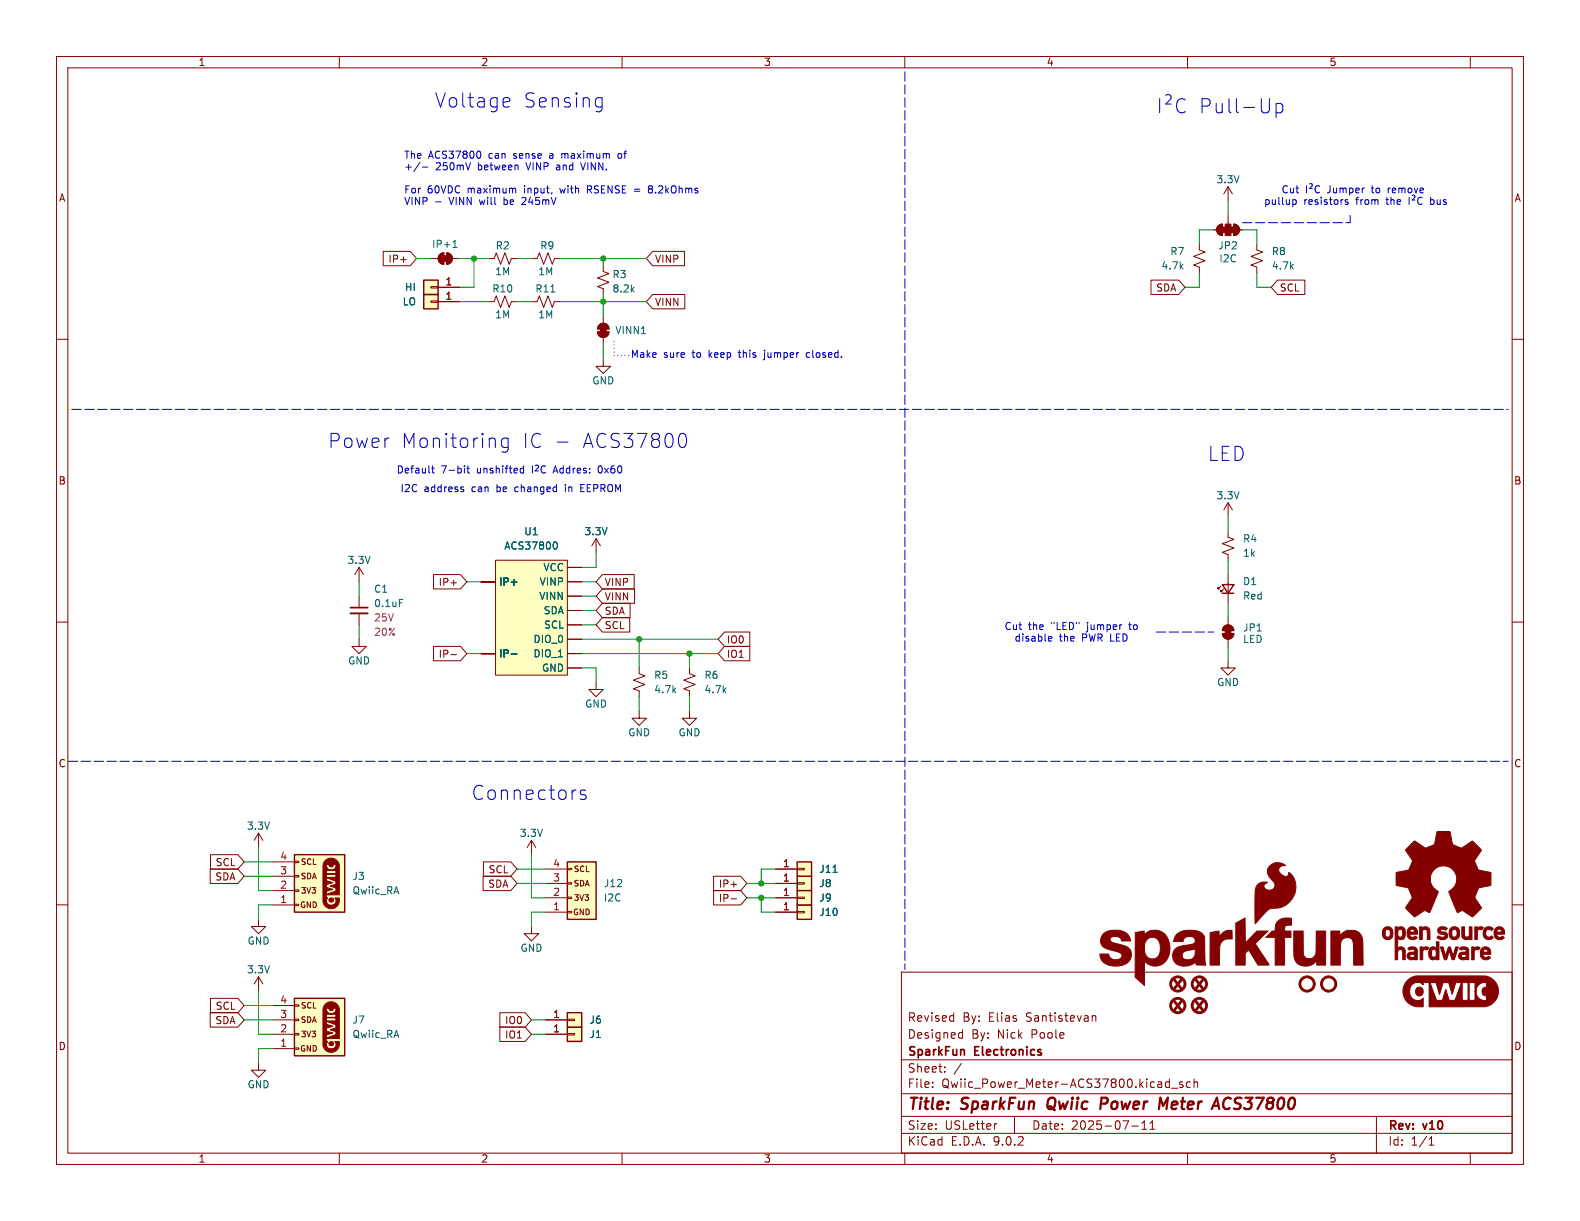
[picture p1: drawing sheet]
<svg xmlns="http://www.w3.org/2000/svg" width="279mm" height="216mm" viewBox="0 0 279 216" stroke-linecap="round" stroke-linejoin="round" font-family="sans-serif">
<g fill="none" stroke="#840000" stroke-width=".18">
<path d="M10 10h259.4v195.9h-259.4zM12 12h255.4v191.9h-255.4zM60 10v2M110 10v2M160 10v2M210 10v2M260 10v2M76.2 45.7h1.3M77.8 45l.7-.3v2a1.02 1.02 0 0 1-.9-.6 1.02 1.02 0 0 1 .2-1.1zM79 44.7a1.02 1.02 0 0 1 1 1 1.02 1.02 0 0 1-1 1zM80 45.7h1.3M10 60h2"/>
<path d="M267.4 60h2M217.2 94v1l1 .4-2 .7 2 .8-2 .8 1 .3v1.1M217.2 88.9v2.5M217.2 88.9l-.8 1.3M217.2 88.9l.7 1.3M10 110h2M215.9 103.6l-.5 .5v-.2v.2h.2M216.4 104.1l-.5 .5v-.2v.2h.3M217.2 101.6v5.1M267.4 110h2M105.4 120.7v1.2h1.3l-1.3 1.3-1.3-1.3h1.3M10 160h2"/>
<path d="M94 163.8v1.3h1.2l-1.2 1.3-1.3-1.3h1.3M159.4 171.9h108v32h-108zM168.5 179.6l.1 .1M168.6 179.1v1.5M193.1 179.6v1M193.1 179.7l.3-.1 .3 .1 .1 .9M267.4 160h2M45.7 188v1.2h1.3l-1.3 1.3-1.3-1.3h1.3M159.4 197.4h108M159.4 193.4h108M159.4 187.4h108M164.9 192.1v.2"/>
<path d="M164.9 191.4v.1M167.1 189.4v.2M167.1 188.7v.1M168.6 180.5l-.1 .1M169.8 182.6l.4 .1M170 188l-1.3 1.9M170.2 182.1v1.5M170.2 183.5l-.4 .1M176.3 198.7l-.3 .1M179.4 197.4v3M200.1 199.1h1.2M201.9 199.7h.9"/>
<path d="M201.9 198.6l.5-.4v1.5M203.4 199.7h.8M203.4 198.6l.4-.4v1.5M206.4 191.3l.4 .1M206.8 190.8v1.5M206.8 192.2l-.4 .1M207.1 192.4h1.2M209.1 191.4l-.3-.1-.2 .2v.2l.5 .2v.3h-.5M210.5 191.4l-.4-.1-.3 .3v.4l.1 .2h.6M211.1 191.4l.3-.1 .3 .1 .1 .9M211.1 190.8v1.5M243.4 197.4v6.5"/>
<path d="M60 203.9v2M110 203.9v2M159.4 200.4h108M160 203.9v2M210 203.9v2M252.7 202.5h.9M252.7 201.4l.4-.4v1.5M260 203.9v2"/>
</g>
<path d="M185.4 194.4a1.5 1.5 0 0 0 0 1.6M195.6 194.1h-.8l-.2 2M195.6 195.1l-.9 .1M205.7 195.5l.8-1.4-.2 2M217.1 194.1a1.2 1.2 0 0 0-.5 1.9l.4 .1" fill="none" stroke="#840000" stroke-width=".4"/>
<path d="M216.2 103.4h2l-1 1.5zM216.2 104.9h2" fill="none" stroke="#840000" stroke-width=".25"/>
<g fill="#840000" stroke="#840000" stroke-width=".18">
<path d="M78.2 45.2h1v1h-1z"/>
<path d="M79 44.7a1.02 1.02 0 0 1 1 1 1.02 1.02 0 0 1-1 1z"/>
<path d="M77.8 45l.7-.3v2a1.02 1.02 0 0 1-.9-.6 1.02 1.02 0 0 1 .2-1.1z"/>
<path d="M195 165.3a3.7 3.7 0 0 1 4.4-.2l.4 .7 .1 .6h-1.6a1.16 1.16 0 0 0-1.7-.7 .55 .55 0 0 0-.3 .6 .55 .55 0 0 0 .6 .4l1 .3a2.36 2.36 0 0 1 2.1 1.4 2.05 2.05 0 0 1-2.1 2.4 3.3 3.3 0 0 1-3.1-1.1l-.3-1h1.6a1.25 1.25 0 0 0 1 1 1.25 1.25 0 0 0 1.3-.7 .74 .74 0 0 0-.8-.7l-.4-.1a3.1 3.1 0 0 1-2.5-1.2l-.1-.9z"/>
<path d="M200.8 164.9l1.5-.3v.8a2.5 2.5 0 0 1 2.6-.8 2.5 2.5 0 0 1 1.8 2 3.1 3.1 0 0 1-2.2 4.2 2.38 2.38 0 0 1-2.1-.9v4.4l-1.7-1.5v-5.1h1.7a1.53 1.53 0 0 0 1.8 1.8 2.11 2.11 0 0 0 .9-2.7 1.39 1.39 0 0 0-1.7-1 1.39 1.39 0 0 0-1 1.6v.3h-1.7z"/>
<path d="M208.2 165.1a4.1 4.1 0 0 1 4.3-.1l.5 .7 .1 4.1 .1 .9-1.7-.1-.1-.5a2.79 2.79 0 0 1-3.8-.1l-.2-.5v-.6h1.6a.98 .98 0 0 0 1.5 .8 1.57 1.57 0 0 0 .8-1.9l-.6 .2a1.89 1.89 0 0 0-1.6 .6l-.1 .3h-1.6a1.78 1.78 0 0 1 1.9-1.7l.6-.1a1.43 1.43 0 0 0 1.5-.6 .79 .79 0 0 0-1-.9 .96 .96 0 0 0-1.2 .9h-1.7l.3-.8z"/>
<path d="M214 164.9l1.5-.3 .1 1.1a2.13 2.13 0 0 1 2.3-1.2v1.5h-.5a1.6 1.6 0 0 0-1.7 2l-.1 2.7h-1.6z"/>
<path d="M218.5 163.2l1.7-.9v4.4l2.1-2.1h1.9l-2.2 2.3 2.4 3.7-1.9 .1-1.7-2.7-.6 .6v2.1h-1.7z"/>
<path d="M224.6 153.1a2.13 2.13 0 0 1 2.8-.1 .91 .91 0 0 0-1.3 1 1.28 1.28 0 0 0 1.7 .8l.1-.4a.78 .78 0 0 1 .7 .5 3.9 3.9 0 0 1-.1 4.1 3.9 3.9 0 0 1-3.7 1.6 8.1 8.1 0 0 0-2.5 2.4l-.3 .3-.1-4.2a4.1 4.1 0 0 1 .5-2.7 1.84 1.84 0 0 1 1.7-.4 .68 .68 0 0 0-.6 .8 .68 .68 0 0 0 .8 .6 .93 .93 0 0 0 1.1-.5 .93 .93 0 0 0-.4-1.2 1.79 1.79 0 0 1-.4-2.6z"/>
<path d="M225.9 163a2.63 2.63 0 0 1 2.5-.6v1.2h-.4a.61 .61 0 0 0-.7 .1 .61 .61 0 0 0-.1 .6v.3h1.1v1.2h-1.1v4.9h-1.7v-4.9h-1.6l1.1-1.2h.5l.1-1.1z"/>
<path d="M228.8 164.6h1.6l.1 4.1a1.18 1.18 0 0 0 1.4 .8 1.18 1.18 0 0 0 .8-1.5l.1-3.4h1.6v6.1h-1.6v-.9a2.34 2.34 0 0 1-3.7 .2l-.3-1z"/>
<path d="M235.4 164.6h1.5v.9a2.42 2.42 0 0 1 2.7-1 2.32 2.32 0 0 1 1.4 2.7v3.5h-1.6v-3.2a1.42 1.42 0 0 0-.8-1.7 1.22 1.22 0 0 0-1.6 1.4v3.5h-1.6z"/>
</g>
<path d="M80.1 43.8h.7M80.2 42.8l.3-.3v1.3" fill="none" stroke="#006464" stroke-width=".18"/>
<path d="M100.3 152.4h5.1v10.2h-5.1z" fill="#ffffc2"/>
<path d="M100.3 152.4h5.1v10.2h-5.1z" fill="none" stroke="#840000" stroke-width=".25"/>
<path d="M96.5 153.7h3.8M96.5 156.2h3.8M96.5 158.8h3.8M100.3 153.5h.8v.3h-.8zM100.3 156.1h.8v.2h-.8zM100.3 158.6h.8v.3h-.8zM96.5 161.3h3.8M100.3 161.2h.8v.2h-.8z" fill="none" stroke="#840000" stroke-width=".18"/>
<path d="M141 160h2.5v2.6h-2.5z" fill="#ffffc2"/>
<path d="M141 160h2.5v2.6h-2.5z" fill="none" stroke="#840000" stroke-width=".25"/>
<path d="M137.2 161.3h3.8M141 161.2h1.2v.2h-1.2z" fill="none" stroke="#840000" stroke-width=".18"/>
<path d="M141 154.9h2.5v2.6h-2.5z" fill="#ffffc2"/>
<path d="M141 154.9h2.5v2.6h-2.5z" fill="none" stroke="#840000" stroke-width=".25"/>
<path d="M137.2 156.2h3.8M141 156.1h1.2v.2h-1.2z" fill="none" stroke="#840000" stroke-width=".18"/>
<path d="M141 152.4h2.5v2.5h-2.5z" fill="#ffffc2"/>
<path d="M141 152.4h2.5v2.5h-2.5z" fill="none" stroke="#840000" stroke-width=".25"/>
<path d="M137.2 153.7h3.8M141 153.5h1.2v.3h-1.2z" fill="none" stroke="#840000" stroke-width=".18"/>
<path d="M147.3 154.2h.7" fill="none" stroke="#006464" stroke-width=".18"/>
<path d="M141 157.5h2.5v2.5h-2.5z" fill="#ffffc2"/>
<path d="M141 157.5h2.5v2.5h-2.5z" fill="none" stroke="#840000" stroke-width=".25"/>
<path d="M222.2 43.2v1l1.1 .4-2.1 .7 2.1 .8-2.1 .8 1 .3v1.1M137.2 158.8h3.8M141 158.6h1.2v.3h-1.2z" fill="none" stroke="#840000" stroke-width=".18"/>
<path d="M100.3 181.6h2.6v2.6h-2.6z" fill="#ffffc2"/>
<path d="M100.3 181.6h2.6v2.6h-2.6z" fill="none" stroke="#840000" stroke-width=".25"/>
<path d="M105.7 58.7h2a1.02 1.02 0 0 1-1 1 1.02 1.02 0 0 1-1-1zM106 57.5a1.02 1.02 0 0 1 1.1-.3 1.02 1.02 0 0 1 .6 1h-2zM106.7 47v1l1 .4-2 .7 2 .8-2 .8 1 .4v1M106.7 55.9v1.3M106.7 59.7v1.3M96.5 182.9h3.8M100.3 182.8h1.3v.2h-1.3z" fill="none" stroke="#840000" stroke-width=".18"/>
<g fill="#840000" stroke="#840000" stroke-width=".18">
<path d="M106.2 57.9h1v1h-1z"/>
<path d="M106 57.5a1.02 1.02 0 0 1 1.1-.3 1.02 1.02 0 0 1 .6 1h-2z"/>
<path d="M105.7 58.7h2a1.02 1.02 0 0 1-1 1 1.02 1.02 0 0 1-1-1z"/>
</g>
<path d="M100.3 179.1h2.6v2.5h-2.6z" fill="#ffffc2"/>
<path d="M100.3 179.1h2.6v2.5h-2.6z" fill="none" stroke="#840000" stroke-width=".25"/>
<g fill="none" stroke="#840000" stroke-width=".18">
<path d="M215.4 39.9l.8-.3v2.1a1.02 1.02 0 0 1-1-.7 1.02 1.02 0 0 1 .2-1.1zM217.2 33v2.6M217.2 38.1v1.5M217.2 33l-.8 1.3M217.2 33l.7 1.3M218.2 39.6a1.02 1.02 0 0 1 1 1 1.02 1.02 0 0 1-1 1.1zM86.4 45.7h1l.4-1 .7 2 .8-2 .7 2 .4-1h1M86.4 53.3h1l.4-1 .7 2.1 .8-2.1 .7 2.1 .4-1.1h1M94 53.3h1l.4-1 .7 2.1 .8-2.1 .8 2.1 .3-1.1h1.1M94 45.7h1l.4-1 .7 2 .8-2 .8 2 .3-1h1.1M212.1 43.2v1l1 .4-2 .7 2 .8-2 .8 1 .3v1.1M214.6 40.6h1.3"/>
<path d="M218.4 40.6h1.3M106.7 63.5v1.3h1.2l-1.2 1.2-1.3-1.2h1.3M216.2 112h2a1.02 1.02 0 0 1-1 1 1.02 1.02 0 0 1-1-1zM216.4 110.8a1.02 1.02 0 0 1 1.2-.2 1.02 1.02 0 0 1 .6 .9h-2zM217.2 116.8v1.3h1.2l-1.2 1.3-1.3-1.3h1.3M217.2 109.2v1.3M217.2 113v1.3M45.7 147.3l-.7 1.3M45.7 147.3l.8 1.3M45.7 147.3v2.6M96.5 180.3h3.8M100.3 180.2h1.3v.3h-1.3z"/>
</g>
<g fill="#840000" stroke="#840000" stroke-width=".18">
<path d="M216.7 111.3h1v1h-1z"/>
<path d="M216.2 112h2a1.02 1.02 0 0 1-1 1 1.02 1.02 0 0 1-1-1z"/>
<path d="M216.4 110.8a1.02 1.02 0 0 1 1.2-.2 1.02 1.02 0 0 1 .6 .9h-2z"/>
<path d="M217.7 40.1h.5v1h-.5z"/>
<path d="M218.2 39.6a1.02 1.02 0 0 1 1 1 1.02 1.02 0 0 1-1 1.1z"/>
<path d="M216.7 39.6h1v2.1h-1z"/>
<path d="M216.2 40.1h.5v1h-.5z"/>
<path d="M215.4 39.9l.8-.3v2.1a1.02 1.02 0 0 1-1-.7 1.02 1.02 0 0 1 .2-1.1z"/>
</g>
<path d="M97.4 51.6h.7" fill="none" stroke="#006464" stroke-width=".18"/>
<path d="M52.1 151.1h8.9v10.2h-8.9z" fill="#ffffc2"/>
<g fill="#840000" stroke="#840000" stroke-width=".18">
<path d="M57.6 152.1a1.46 1.46 0 0 1 2.4 .9v5.2h-2.3l1.7-.7v-.5l-1-.3 1-.3v-2.5h-.8v-.1a.8 .8 0 0 0 .8-.9h-.4a.4 .4 0 0 1-.4 .4 .4 .4 0 0 1-.4-.4h-.5a.82 .82 0 0 0 .9 .9v.1h-.9v.6h1.7v.1h-1.7v.5h1.7v.7l-1.7-.6v.5l1.1 .4-1.1 .3v.5l1.2 .4-1.1 .3-.1 1.2h.3a.79 .79 0 0 0 0 1.1 .79 .79 0 0 0 1.1 0 .79 .79 0 0 0 .1-1.1h.8a1.49 1.49 0 0 1-1.1 1.8 1.49 1.49 0 0 1-1.8-1.1v-6.5z"/>
<circle cx="58.6" cy="159.1" r=".4"/>
</g>
<path d="M52.1 151.1h8.9v10.2h-8.9z" fill="none" stroke="#840000" stroke-width=".25"/>
<path d="M48.3 152.4h3.8M48.3 154.9h3.8M48.3 157.5h3.8M52.1 152.3h.7v.2h-.7zM52.1 154.8h.7v.3h-.7zM52.1 157.4h.7v.2h-.7zM52.1 159.9h.7v.2h-.7zM48.3 160h3.8" fill="none" stroke="#840000" stroke-width=".18"/>
<path d="M74.9 52.1h2.6v2.5h-2.6z" fill="#ffffc2"/>
<path d="M74.9 52.1h2.6v2.5h-2.6z" fill="none" stroke="#840000" stroke-width=".25"/>
<path d="M76.2 53.2h1.3v.3h-1.3zM77.5 53.3h3.8" fill="none" stroke="#840000" stroke-width=".18"/>
<path d="M74.9 49.5h2.6v2.6h-2.6z" fill="#ffffc2"/>
<path d="M74.9 49.5h2.6v2.6h-2.6z" fill="none" stroke="#840000" stroke-width=".25"/>
<path d="M76.2 50.7h1.3v.2h-1.3zM77.5 50.8h3.8" fill="none" stroke="#840000" stroke-width=".18"/>
<path d="M87.6 99.1h12.7v20.3h-12.7z" fill="#ffffc2"/>
<g fill="none" stroke="#840000" stroke-width=".18">
<path d="M87.6 99.1h12.7v20.3h-12.7zM63.5 113v1.3h1.3l-1.3 1.3-1.3-1.3h1.3M63.5 105.4v2M63.5 108.5v2M85.1 102.9h2.5M85.1 115.6h2.5M100.3 102.9h2.6M100.3 115.6h2.6M100.3 100.3h2.6M100.3 105.4h2.6M100.3 108h2.6M100.3 110.5h2.6"/>
<path d="M100.3 113h2.6M100.3 118.1h2.6"/>
</g>
<path d="M98.1 95.8a.68 .68 0 0 1 .5 .7 .68 .68 0 0 1-.5 .6M70.6 106h.6M90.4 115.7h1" fill="none" stroke="#006464" stroke-width=".18"/>
<g fill="#840000" stroke="#840000" stroke-width=".18">
<path d="M248.9 173.3l.6-.4 .9-.3h12a2.74 2.74 0 0 1 2.6 2.6 2.74 2.74 0 0 1-2.4 2.8h-9.9v-4.2h.2l1.1 3.1h1.1l.6-1.9 .6 1.9h4.5v-1.6h.2a1.51 1.51 0 0 0 1.9 1.6v-.8a.76 .76 0 0 1-.8-.8 .76 .76 0 0 1 .8-.7v-.9a1.54 1.54 0 0 0-1.9 1.6h-.2v-1.6h-1v3.2h-.2v-3.2h-1v3.2h-1.3l1.1-3.1-1-.1-.6 2.1-.6-2-1-.1-.6 2.1-.6-1.7a.36 .36 0 0 0-.1-.4 .36 .36 0 0 0-.4 0h-1.8v.4a1.44 1.44 0 0 0-1.8-.2 1.44 1.44 0 0 0-.6 1.8 1.38 1.38 0 0 0 .9 1.1 1.38 1.38 0 0 0 1.5-.3v1.5a2.87 2.87 0 0 1-2.9-.9 2.87 2.87 0 0 1-.4-3z"/>
<path d="M244.7 164.1a.97 .97 0 0 1 1.2-.1 .97 .97 0 0 1 .4 1.2 .94 .94 0 0 1-1 1 .94 .94 0 0 1-.8-1.2h.4a.5 .5 0 0 0 .5 .7 .5 .5 0 0 0 .5-.7 .49 .49 0 0 0-.5-.7 .49 .49 0 0 0-.5 .7h-.4v-.5z"/>
<path d="M246.7 163.9h.5v.2a.81 .81 0 0 1 .9-.1 .81 .81 0 0 1 .4 .9v.2a.82 .82 0 0 1-.3 .9 .82 .82 0 0 1-1-.1v1.8a.81 .81 0 0 1 1-.2 .81 .81 0 0 1 .3 1v1.2h-.4l-.1-1.2a.47 .47 0 0 0-.4-.6 .47 .47 0 0 0-.4 .6v1.2h-.5v-4.7h.5a.47 .47 0 0 0 .3 .7 .47 .47 0 0 0 .5-.6 .49 .49 0 0 0-.1-.7 .49 .49 0 0 0-.7 .2v.4h-.5z"/>
<path d="M249 167.7a.99 .99 0 0 1 1.2-.2 .99 .99 0 0 1 .4 1.2v1h-.4v-.2l-.3 .2a.78 .78 0 0 1-1.1-.7h.5a.47 .47 0 0 0 .5 .3 .47 .47 0 0 0 .4-.6 .76 .76 0 0 0-.9 .3h-.5a.77 .77 0 0 1 1-.6l.4-.1a.48 .48 0 0 0-.3-.5 .48 .48 0 0 0-.6 .2z"/>
<path d="M249.1 164.2a.92 .92 0 0 1 1-.3 .92 .92 0 0 1 .6 1v.3h-1.4a.65 .65 0 0 0 .4 .5 .65 .65 0 0 0 .7-.1l.2 .2a1.05 1.05 0 0 1-1.3 .3 1.05 1.05 0 0 1-.5-1.3h1.4a.47 .47 0 0 0-.5-.5 .47 .47 0 0 0-.4 .5h-.5z"/>
<path d="M251 163.9h.5v.2a.84 .84 0 0 1 1-.1 .84 .84 0 0 1 .4 1v1.1h-.5v-1.1a.48 .48 0 0 0-.4-.7 .48 .48 0 0 0-.5 .7v1.1h-.5z"/>
<path d="M251.1 167.4h.5v.3a.78 .78 0 0 1 1.1-.1l-.4 .4a.53 .53 0 0 0-.6 .1 .53 .53 0 0 0-.1 .6v1h-.5z"/>
<path d="M254 166.5h.5v3.2h-.5v-.2a.84 .84 0 0 1-1 .1 .84 .84 0 0 1-.3-1h.4a.48 .48 0 0 0 .5 .7 .48 .48 0 0 0 .4-.7 .48 .48 0 0 0-.4-.7 .48 .48 0 0 0-.5 .7h-.4a.83 .83 0 0 1 .3-1 .83 .83 0 0 1 1 .1z"/>
<path d="M254.4 164.1l.3-.2h.6l.7 .3-.3 .3-.2-.1a.52 .52 0 0 0-.8 .2l.1 .1a1.01 1.01 0 0 1 1.2 .7 1.05 1.05 0 0 1-1.8 .5l-.1-.1 .3-.3a.7 .7 0 0 0 1.1-.1l-.3-.2a.73 .73 0 0 1-.8-.3 .73 .73 0 0 1 0-.8z"/>
<path d="M254.7 167.5l.5-.1 .4 1.6 .4-1.1a.37 .37 0 0 1 .1-.4 .37 .37 0 0 1 .4-.1l.5 1.5 .4-1.4h.5l-.7 2.2h-.4l-.5-1.5-.3 1a.39 .39 0 0 1-.2 .5 .39 .39 0 0 1-.4 0z"/>
<path d="M256.6 164.1a.98 .98 0 0 1 1.2 0 .98 .98 0 0 1 .3 1.1 .92 .92 0 0 1-.9 1 .92 .92 0 0 1-.9-1.1h.4a.49 .49 0 0 0 .6 .6 .49 .49 0 0 0 .4-.7 .49 .49 0 0 0-.5-.7 .49 .49 0 0 0-.5 .6v.2h-.4v-.7z"/>
<path d="M258.1 167.7a.97 .97 0 0 1 1.2-.2 .97 .97 0 0 1 .4 1.2v1h-.4v-.2a.81 .81 0 0 1-1.4-.5h.5a.48 .48 0 0 0 .5 .3 .48 .48 0 0 0 .4-.6l-.7 .1-.2 .2h-.5a.77 .77 0 0 1 1-.6l.4-.1a.48 .48 0 0 0-.3-.5 .48 .48 0 0 0-.6 .2z"/>
<path d="M258.5 163.9h.5v1a.52 .52 0 0 0 .1 .6 .52 .52 0 0 0 .7 0v-1.6h.5v2.2h-.5v-.2l-.3 .2a.79 .79 0 0 1-1-.5z"/>
<path d="M249.7 149.1l.5-.4 1.5 1a.58 .58 0 0 0 .9 .1l.7-.3a.61 .61 0 0 0 .5-.8l.3-1.6 2.2-.1 .1 .1 .4 1.7a.58 .58 0 0 0 .6 .7l.7 .3a.58 .58 0 0 0 .9-.2l1.4-.9 1.6 1.6-1.2 2 .6 1.5 2.3 .5v1.8a.36 .36 0 0 1-.1 .5 .36 .36 0 0 1-.4 .1l-1.7 .3-.5 1.3a.61 .61 0 0 0 .1 .9l.9 1.3-1.6 1.6-1.6-1a.52 .52 0 0 0-.8 .2l-.2 .1a.34 .34 0 0 1-.3-.5l-1.3-3.2a2.36 2.36 0 0 0 1.3-3.1 2.36 2.36 0 0 0-3-1.3 2.36 2.36 0 0 0-1.4 2.9l.3 .7 .6 .5a.38 .38 0 0 1 .3 .3 .38 .38 0 0 1-.1 .4l-1.4 3.3-.9-.4-1.7 1.1-1.5-1.4a.3 .3 0 0 1-.2-.3 .3 .3 0 0 1 .3-.2l.9-1.5-.5-1.2a.6 .6 0 0 0-.7-.6l-1.6-.3v-2.3l2.1-.5 .6-1.1a.48 .48 0 0 0 0-.8l-1.1-1.6z"/>
<path d="M260.2 167.4h.5v.3a.69 .69 0 0 1 1-.1v.1a.66 .66 0 0 1-.8 .2l-.2 .4v1.4h-.5z"/>
<path d="M260.8 163.9h.4v.2l.5-.2h.4l.2 .1-.1 .2a.27 .27 0 0 1-.5 .1l-.4 .3-.1 1.5h-.4z"/>
<path d="M262.1 167.6a.98 .98 0 0 1 1.2 0 .98 .98 0 0 1 .3 1.1h-1.4a.58 .58 0 0 0 .4 .6 .58 .58 0 0 0 .7-.2l.3 .3a1.05 1.05 0 0 1-1.3 .2 1.05 1.05 0 0 1-.5-1.2h1.4a.47 .47 0 0 0-.5-.5 .47 .47 0 0 0-.5 .5h-.4z"/>
<path d="M262.6 164.1a1.05 1.05 0 0 1 1.5 .2l-.3 .3a.63 .63 0 0 0-.9-.1 .63 .63 0 0 0-.1 .8 .57 .57 0 0 0 1 .2l.2 .2a1.04 1.04 0 0 1-1.3 .3 1.04 1.04 0 0 1-.4-1.4z"/>
<path d="M264.6 164.1a.99 .99 0 0 1 1.1 0 .99 .99 0 0 1 .4 1.1h-1.4a.64 .64 0 0 0 1 .4h.1a.27 .27 0 0 1 .1 .3 .27 .27 0 0 1-.3 .2 1.03 1.03 0 0 1-1.1-.2 1.03 1.03 0 0 1-.3-1.1h1.4a.47 .47 0 0 0-.5-.5 .47 .47 0 0 0-.4 .5h-.5z"/>
<circle cx="251" cy="175.4" r=".75"/>
</g>
<g fill="none" stroke="#840000" stroke-width=".51">
<circle cx="231.1" cy="174" r="1.27"/>
<circle cx="234.9" cy="174" r="1.27"/>
</g>
<path d="M62 107.4h3" fill="none" stroke="#840000" stroke-width=".3"/>
<path d="M62 108.5h3" fill="none" stroke="#840000" stroke-width=".33"/>
<path d="M52.1 176.5h8.9v10.2h-8.9z" fill="#ffffc2"/>
<g fill="#840000" stroke="#840000" stroke-width=".18">
<path d="M57.6 177.5a1.46 1.46 0 0 1 2.4 .9v5.2h-2.3l1.7-.7v-.5l-1-.3 1-.3v-2.5h-.8v-.1a.8 .8 0 0 0 .8-.9h-.4a.4 .4 0 0 1-.4 .4 .4 .4 0 0 1-.4-.4h-.5a.82 .82 0 0 0 .9 .9v.1h-.9v.6h1.7v.1h-1.7v.5h1.7v.7l-1.7-.6v.5l1.1 .4-1.1 .3v.5l1.2 .4-1.1 .3-.1 1.2h.3a.79 .79 0 0 0 0 1.1 .79 .79 0 0 0 1.1 0 .79 .79 0 0 0 .1-1.1h.8a1.49 1.49 0 0 1-1.1 1.8 1.49 1.49 0 0 1-1.8-1.1v-6.5z"/>
<circle cx="58.6" cy="184.5" r=".4"/>
</g>
<path d="M52.1 176.5h8.9v10.2h-8.9z" fill="none" stroke="#840000" stroke-width=".25"/>
<g fill="none" stroke="#840000" stroke-width=".18">
<path d="M67.8 44.4h4.7l1.2 1.3-1.2 1.3h-4.7zM77.5 53.3h3.8M77.5 50.8h3.8M115.4 44.4h5.6v2.6h-5.6l-1.1-1.3zM115.4 52.1h5.7v2.5h-5.7l-1.1-1.3zM203.5 49.5h4.9l1.1 1.3-1.1 1.3h-4.9zM225.9 49.5h4.8v2.6h-4.8l-1.1-1.3zM105.4 95.3l-.8 1.2M105.4 95.3l.8 1.2M105.4 95.3v2.5M63.5 100.3l-.8 1.3M63.5 100.3l.8 1.3"/>
<path d="M63.5 100.3v2.6M76.7 101.6h4.7l1.1 1.3-1.1 1.2h-4.7zM76.7 114.3h4.7l1.1 1.3-1.1 1.2h-4.7zM79.8 115.8h.9M85.1 102.9h2.5M85.1 115.6h2.5M100.3 102.9h2.6M100.3 115.6h2.6M100.3 100.3h2.6M100.3 105.4h2.6M100.3 108h2.6M100.3 110.5h2.6"/>
<path d="M100.3 113h2.6M100.3 118.1h2.6M106.5 101.6h5.6v2.5h-5.6l-1.1-1.2zM106.5 104.1h5.7v2.6h-5.7l-1.1-1.3zM106.5 106.7h4.9v2.5h-4.9l-1.1-1.2zM106.5 109.2h4.9v2.6h-4.9l-1.1-1.3zM113 118.1v1l1 .4-2 .8 2 .7-2 .8 1 .4v1M121.9 118.1v1l1 .4-2 .8 2 .7-2 .8 1 .4v1M128.1 114.3h4.5v2.5h-4.5l-1.1-1.2zM128.1 111.8h4.5v2.5h-4.5l-1.1-1.3zM113 125.7v1.3h1.3l-1.3 1.3-1.2-1.3h1.2M121.9 125.7v1.3h1.3l-1.3 1.3-1.3-1.3h1.3"/>
<path d="M37.2 153.7h4.9l1.1 1.2-1.1 1.3h-4.9zM37.2 151.1h4.9l1.1 1.3-1.1 1.3h-4.9zM85.4 154.9h4.9l1.1 1.3-1.1 1.3h-4.9zM85.5 152.4h4.8l1.1 1.3-1.1 1.2h-4.8zM94 148.6l-.8 1.3M94 148.6l.7 1.3M94 148.6v2.5M126.2 154.9h4.8l1.1 1.3-1.1 1.3h-4.8zM126.2 157.5h4.8l1.1 1.3-1.1 1.2h-4.8zM129.3 158.9h.9M137.2 156.2h3.8M137.2 153.7h3.8"/>
<path d="M137.2 158.8h3.8M37.2 179.1h4.9l1.1 1.2-1.1 1.3h-4.9zM37.2 176.5h4.9l1.1 1.3-1.1 1.3h-4.9zM45.7 162.6v1.2h1.3l-1.3 1.3-1.3-1.3h1.3M45.7 172.7l-.7 1.3M45.7 172.7l.8 1.3M45.7 172.7v2.6M48.3 177.8h3.8M52.1 177.7h.7v.2h-.7zM88.4 179.1h4.5l1.1 1.2-1.1 1.3h-4.5zM137.2 161.3h3.8M48.3 180.3h3.8"/>
<path d="M48.3 182.9h3.8M48.3 185.4h3.8M52.1 180.2h.7v.3h-.7zM52.1 182.8h.7v.2h-.7zM52.1 185.3h.7v.2h-.7zM88.4 181.6h4.5l1.1 1.3-1.1 1.3h-4.5zM96.5 180.3h3.8M96.5 182.9h3.8"/>
</g>
<path d="M160 12.7v158.8M219.7 39.4h19.1M238.8 38.1v1.3M12.7 72.4h254M204.5 111.8h10.1M12.1 134.6h254.6" fill="none" stroke="#0000c2" stroke-width=".18" stroke-dasharray="1.7 .6"/>
<path d="M108.6 62.9h3.2M108.6 60.3v2.6" fill="none" stroke="#0000c2" stroke-width=".18" stroke-dasharray="0 .6"/>
<g fill="none" stroke="#009600" stroke-width=".18">
<path d="M217.2 35.6v2.5M73.7 45.7h2.5M81.3 53.3h5.1M81.3 45.7h5.1M83.8 45.7v5.1h-2.5M91.4 53.3h2.6M91.4 45.7h2.6M99.1 53.3h15.2M99.1 45.7h15.2M106.7 45.7v1.3M106.7 52.1v3.8M212.1 48.3v2.5h-2.6"/>
<path d="M214.6 40.6h-2.5v2.6M219.7 40.6h2.5v2.6M222.2 48.3v2.5h2.6M106.7 61v2.5M105.4 97.8v2.5h-2.5M217.2 91.4v2.6M217.2 99.1v2.5M63.5 102.9v2.5M63.5 110.5v2.5M82.5 102.9h2.6M82.5 115.6h2.6M102.9 102.9h2.5"/>
<path d="M102.9 115.6h24.1M102.9 118.1h2.5v2.6M102.9 113h24.1M102.9 105.4h2.5M102.9 108h2.5M102.9 110.5h2.5M113 113v5.1M121.9 115.6v2.5M217.2 106.7v2.5M217.2 114.3v2.5M113 123.2v2.5M121.9 123.2v2.5"/>
<path d="M43.2 154.9h5.1M43.2 152.4h5.1M45.7 149.9v7.6h2.6M91.4 153.7h5.1M91.4 156.2h5.1M94 151.1v7.7h2.5M132.1 158.8h5.1M132.1 156.2h5.1M134.6 158.8v2.5h2.6M137.2 153.7h-2.6v2.5M43.2 177.8h5.1M45.7 175.3v7.6h2.6"/>
<path d="M48.3 160h-2.6v2.6M96.5 161.3h-2.5v2.5M43.2 180.3h5.1M48.3 185.4h-2.6v2.6M94 182.9h2.5M94 180.3h2.5"/>
</g>
<g fill="none" stroke="#0000c2" stroke-width=".18">
<path d="M89.3 17.3l.7 .1 .2 .5-1.2 .2M90 18.8l-.7 .1M105.8 17.3l.7 .1M106.5 18.8l-.7 .1M106.5 17.3v2l-.5 .5M205.1 17.4v2.5M206.1 16.9l.6-.2a.51 .51 0 0 1 .3 .9l-.9 .8h1M209.6 17.7a.93 .93 0 0 0-1.1-.1 .93 .93 0 0 0-.5 .9 1.06 1.06 0 0 0 .3 1.1 1.06 1.06 0 0 0 1.2 .2l.1-.1M224.5 17.4v2.1l-.1 .2M225.7 18.4l.7-.1 .5 .5v.7l-.3 .3-.2 .1-.7-.1M225.7 18.3v2.5M74.3 28.7l-1.1 1.6"/>
<path d="M74.7 29.6h.9M77 35.7h1M84.8 26.8l.2 .4-.2 .7M90.8 33.3l.4 .2v.6M92.5 34.9l-.2 .1M92.9 35.4l-.7 .8h.8M99.4 27.1v.9M99.5 27.1l-.1 .2M102.7 28.8l.4 1.2M103.9 33.5h.5M104.4 32.9h-.5v1.2M109.7 27.1l-.3 .1-.1 .2v.5l.4 .1"/>
<path d="M114.9 33.4l-.2 .2v.4l.2 .1h.4M114.9 33.4h.2M115.1 33.4l.2 .1M115.3 32.9h-.4l-.2 .1v.2l.2 .2M115.3 33.3l-.2 .1M228.6 35.4l.4-.1 .2 .2-.1 .6h-.5M231 32.8v1.3M231.6 32.5h.3l.2 .2-.1 .2-.4 .4h.5M233.3 33a.6 .6 0 0 0-.8 .4 .6 .6 0 0 0 .6 .7l.2-.1M237.9 35.4v.3l.5 .1v.2l-.2 .1h-.3M249.2 34.9v1.2M250.1 34.9l-.4 .5h.5"/>
<path d="M250.9 34.9a.61 .61 0 0 0-.2 .8 .61 .61 0 0 0 .8 .3M253 34.9v1.2M253 36.1h.1M253.1 35.3l-.1 .1M89.9 77.5v2a.68 .68 0 0 1-1.1 .3M89.9 77.6l-.8-.1-.4 .4v.8l.2 .3 .2 .1 .8-.1M98.5 78.2h2M120.6 76.6a.64 .64 0 0 1 .7 .5 1.47 1.47 0 0 1-.5 2h-.2M135.2 63.4l-.2 .2M135.2 61.9v.1M143.1 62.3l-.4 .1-.1 .2v.5l.5 .1M76.3 82.8h.5"/>
<path d="M76.5 82.4v1.1l.3 .1M81.7 86.5l.3 .1v.2l-.2 .1h-.2M81.7 86.1l.3 .1M82.1 82.4v.1M82.1 82.8v.8M82.5 82.8h.5M82.7 82.4v1.1l.3 .1M92.1 82.9h.5M92.1 83.6h.5M92.6 82.4v1.2M100 85.7v.1M100 86.1v.8"/>
<path d="M102.7 86.3h.4M103.3 85.7h-.6v1.2h.6M105.9 82.5l-.1 .4 .1 .6M185.5 113.3h.4M185.5 112.6l.3-.1 .2 .3-.6 .1M103.5 139.8l-.5-.1-.4 .4 .1 .3 .8 .2 .2 .3-.2 .3-.2 .2-.7-.2"/>
</g>
<path d="M98.1 95.8a.68 .68 0 0 1 .5 .7 .68 .68 0 0 1-.5 .6M90.4 115.7h1M147.3 154.2h.7" fill="none" stroke="#006464" stroke-width=".18"/>
<g fill="#009600" stroke="#009600" stroke-width=".18">
<circle cx="113" cy="113" r=".46"/>
<circle cx="106.7" cy="53.3" r=".46"/>
<circle cx="121.9" cy="115.6" r=".46"/>
<circle cx="134.6" cy="156.2" r=".46"/>
<circle cx="134.6" cy="158.8" r=".46"/>
<circle cx="106.7" cy="45.7" r=".46"/>
<circle cx="83.8" cy="45.7" r=".46"/>
</g>
<g font-size="3.5" fill="#0000c2">
<text x="76.9" y="19.3">Voltage</text>
<text x="92.5" y="19.3">Sensing</text>
<text x="212" y="20.3">Pull-Up</text>
<text x="58" y="79.5">Power</text>
<text x="70.9" y="79.5">Monitoring</text>
<text x="92.3" y="79.5">IC -</text>
<text x="102.8" y="79.5">ACS37800</text>
<text x="213.5" y="81.7">LED</text>
<text x="83.3" y="141.7">Connectors</text>
</g>
<g font-size="3.5" fill="#840000">
<text x="206.8" y="179.5">x x</text>
<text x="206.8" y="175.7">x x</text>
</g>
<g font-size="2.8" fill="#840000">
<text x="160.4" y="196.8">Title:</text>
<text x="170.1" y="196.8">SparkFun</text>
<text x="186.1" y="196.8">Qwiic</text>
<text x="196.2" y="196.8">Power</text>
<text x="207.4" y="196.8">Meter</text>
<text x="217.8" y="196.8">ACS37800</text>
</g>
<g font-size="2.1" fill="#840000">
<text x="160.4" y="183.9">Designed</text>
<text x="160.4" y="180.9">Revised</text>
<text x="170.2" y="180.9">By:</text>
<text x="171.8" y="183.9">By:</text>
<text x="174.9" y="180.9">Elias</text>
<text x="176.4" y="183.9">Nick</text>
<text x="181.6" y="180.9">Santistevan</text>
<text x="182.5" y="183.9">Poole</text>
<text x="160.4" y="189.9">Sheet:</text>
<text x="160.4" y="187.1">SparkFun</text>
<text x="172.4" y="187.1">Electronics</text>
<text x="160.4" y="192.6">File:</text>
<text x="166.5" y="192.6">Qwiic_Power_Meter-ACS37800.kicad_sch</text>
<text x="160.4" y="202.8">KiCad</text>
<text x="160.4" y="200">Size:</text>
<text x="167.1" y="200">USLetter</text>
<text x="168.1" y="202.8">E.D.A.</text>
<text x="175.7" y="202.8">9.0.2</text>
<text x="182.4" y="200">Date:</text>
<text x="189.4" y="200">2025-07-11</text>
<text x="245.4" y="200.2">Rev:</text>
<text x="245.4" y="202.8">Id:</text>
<text x="249.5" y="202.8">1/1</text>
<text x="251.8" y="200.2">v10</text>
</g>
<g font-size="1.8" fill="#840000">
<text x="35" y="11.9">1</text>
<text x="85" y="11.9">2</text>
<text x="135" y="11.9">3</text>
<text x="185" y="11.9">4</text>
<text x="235" y="11.9">5</text>
<text x="10.3" y="35.9">A</text>
<text x="267.7" y="35.9">A</text>
<text x="68.6" y="46.7">IP+</text>
<text x="115.7" y="46.7">VINP</text>
<text x="204.3" y="51.8">SDA</text>
<text x="226.2" y="51.8">SCL</text>
<text x="115.7" y="54.3">VINN</text>
<text x="10.3" y="85.9">B</text>
<text x="267.7" y="85.9">B</text>
<text x="77.5" y="103.8">IP+</text>
<text x="106.8" y="103.8">VINP</text>
<text x="106.8" y="106.4">VINN</text>
<text x="106.8" y="108.9">SDA</text>
<text x="106.8" y="111.4">SCL</text>
<text x="128.4" y="114">IO0</text>
<text x="77.5" y="116.5">IP-</text>
<text x="128.4" y="116.5">IO1</text>
<text x="10.3" y="135.9">C</text>
<text x="267.7" y="135.9">C</text>
<text x="38" y="155.9">SDA</text>
<text x="38" y="153.4">SCL</text>
<text x="86.3" y="154.6">SCL</text>
<text x="86.2" y="157.2">SDA</text>
<text x="127" y="157.2">IP+</text>
<text x="127" y="159.7">IP-</text>
<text x="38" y="178.8">SCL</text>
<text x="10.3" y="185.9">D</text>
<text x="38" y="181.3">SDA</text>
<text x="89.2" y="181.3">IO0</text>
<text x="89.2" y="183.8">IO1</text>
<text x="267.7" y="185.9">D</text>
<text x="35" y="205.8">1</text>
<text x="85" y="205.8">2</text>
<text x="135" y="205.8">3</text>
<text x="185" y="205.8">4</text>
<text x="235" y="205.8">5</text>
</g>
<g font-size="1.8" fill="#0000c2">
<text x="71.4" y="28.3">The</text>
<text x="75.7" y="28.3">ACS37800</text>
<text x="86.5" y="28.3">can</text>
<text x="91.1" y="28.3">sense</text>
<text x="97.6" y="28.3">a</text>
<text x="100" y="28.3">maximum</text>
<text x="110.1" y="28.3">of</text>
<text x="71.4" y="30.3">+/-</text>
<text x="71.4" y="34.4">For</text>
<text x="75.6" y="34.4">60VDC</text>
<text x="77" y="30.3">250mV</text>
<text x="82.8" y="34.4">maximum</text>
<text x="84.6" y="30.3">between</text>
<text x="93" y="34.4">input,</text>
<text x="93.4" y="30.3">VINP</text>
<text x="98.9" y="30.3">and</text>
<text x="99.5" y="34.4">with</text>
<text x="103.5" y="30.3">VINN.</text>
<text x="104.5" y="34.4">RSENSE =</text>
<text x="115.7" y="34.4">8.2kOhms</text>
<text x="226.5" y="34.4">Cut</text>
<text x="234.8" y="34.4">Jumper</text>
<text x="242.9" y="34.4">to</text>
<text x="245.9" y="34.4">remove</text>
<text x="71.4" y="36.5">VINP</text>
<text x="79.6" y="36.5">VINN</text>
<text x="85.1" y="36.5">will</text>
<text x="89.5" y="36.5">be</text>
<text x="93" y="36.5">245mV</text>
<text x="223.4" y="36.4">pullup</text>
<text x="230.5" y="36.4">resistors</text>
<text x="239.9" y="36.4">from</text>
<text x="245.5" y="36.4">the</text>
<text x="253.6" y="36.4">bus</text>
<text x="111.4" y="63.5">Make</text>
<text x="117.3" y="63.5">sure</text>
<text x="122.6" y="63.5">to</text>
<text x="125.6" y="63.5">keep</text>
<text x="131.1" y="63.5">this</text>
<text x="135.8" y="63.5">jumper</text>
<text x="143.4" y="63.5">closed.</text>
<text x="70.1" y="83.9">Default</text>
<text x="78" y="83.9">7-bit</text>
<text x="84.4" y="83.9">unshifted</text>
<text x="94.4" y="83.9">I^{2}CAddres:</text>
<text x="106.4" y="83.9">0x60</text>
<text x="70.7" y="87.2">I2C</text>
<text x="75" y="87.2">address</text>
<text x="83.5" y="87.2">can</text>
<text x="88.1" y="87.2">be</text>
<text x="91.5" y="87.2">changed</text>
<text x="100.6" y="87.2">in</text>
<text x="103.5" y="87.2">EEPROM</text>
<text x="177.5" y="111.6">Cut</text>
<text x="179.3" y="113.6">disable</text>
<text x="181.8" y="111.6">the</text>
<text x="186" y="111.6">&quot;LED&quot;</text>
<text x="187.3" y="113.6">the</text>
<text x="191.5" y="113.6">PWR LED</text>
<text x="192.5" y="111.6">jumper</text>
<text x="200.2" y="111.6">to</text>
</g>
<g font-size="1.8" fill="#006464">
<text x="215" y="32.6">3.3V</text>
<text x="76.3" y="44">IP+1</text>
<text x="87.6" y="44.3">R2</text>
<text x="95.4" y="44.3">R9</text>
<text x="205.3" y="47.9">4.7k</text>
<text x="206.9" y="45.3">R7</text>
<text x="215.3" y="44.3">JP2</text>
<text x="215.5" y="46.6">I2C</text>
<text x="224.8" y="45.3">R8</text>
<text x="224.8" y="47.9">4.7k</text>
<text x="71.5" y="51.7">HI</text>
<text x="87" y="51.9">R10</text>
<text x="87.5" y="48.9">1M</text>
<text x="94.6" y="51.9">R11</text>
<text x="95.1" y="48.9">1M</text>
<text x="108.2" y="49.4">R3</text>
<text x="108.2" y="51.9">8.2k</text>
<text x="71.1" y="54.2">LO</text>
<text x="87.5" y="56.5">1M</text>
<text x="95.1" y="56.5">1M</text>
<text x="108.7" y="59.3">VINN1</text>
<text x="104.6" y="68.2">GND</text>
<text x="215" y="88.5">3.3V</text>
<text x="92.6" y="94.8">U1</text>
<text x="103.3" y="94.8">3.3V</text>
<text x="61.3" y="99.9">3.3V</text>
<text x="89.1" y="97.4">ACS37800</text>
<text x="96" y="101.2">VCC</text>
<text x="219.7" y="96.1">R4</text>
<text x="219.7" y="98.7">1k</text>
<text x="66" y="105">C1</text>
<text x="66" y="107.5">0.1uF</text>
<text x="88.1" y="103.7">IP+</text>
<text x="95.3" y="106.3">VINN</text>
<text x="95.3" y="103.7">VINP</text>
<text x="219.7" y="103.7">D1</text>
<text x="219.7" y="106.2">Red</text>
<text x="94.2" y="113.9">DIO_0</text>
<text x="96.1" y="108.8">SDA</text>
<text x="96.1" y="111.4">SCL</text>
<text x="219.7" y="111.9">JP1</text>
<text x="219.7" y="113.9">LED</text>
<text x="61.5" y="117.7">GND</text>
<text x="88.1" y="116.4">IP-</text>
<text x="94.2" y="116.4">DIO_1</text>
<text x="95.7" y="119">GND</text>
<text x="103.4" y="125.3">GND</text>
<text x="115.6" y="120.2">R5</text>
<text x="115.6" y="122.8">4.7k</text>
<text x="124.5" y="120.2">R6</text>
<text x="124.5" y="122.8">4.7k</text>
<text x="215.1" y="121.5">GND</text>
<text x="111" y="130.4">GND</text>
<text x="119.9" y="130.4">GND</text>
<text x="43.6" y="146.9">3.3V</text>
<text x="91.8" y="148.2">3.3V</text>
<text x="62.2" y="155.8">J3</text>
<text x="144.8" y="154.5">J11</text>
<text x="62.2" y="158.3">Qwiic_RA</text>
<text x="106.7" y="159.6">I2C</text>
<text x="106.7" y="157.1">J12</text>
<text x="144.8" y="157.1">J8</text>
<text x="144.8" y="159.6">J9</text>
<text x="43.7" y="167.2">GND</text>
<text x="144.8" y="162.2">J10</text>
<text x="43.6" y="172.3">3.3V</text>
<text x="91.9" y="168.5">GND</text>
<text x="62.2" y="181.2">J7</text>
<text x="62.2" y="183.7">Qwiic_RA</text>
<text x="104.1" y="183.7">J1</text>
<text x="104.1" y="181.2">J6</text>
<text x="43.7" y="192.6">GND</text>
</g>
<g font-size="1.8" fill="#a90000">
<text x="78.7" y="53.1">1</text>
<text x="78.7" y="50.5">1</text>
<text x="49.5" y="152.1">4</text>
<text x="49.5" y="154.7">3</text>
<text x="97.7" y="153.4">4</text>
<text x="97.7" y="156">3</text>
<text x="138.4" y="156">1</text>
<text x="138.4" y="153.4">1</text>
<text x="49.5" y="157.2">2</text>
<text x="49.5" y="159.8">1</text>
<text x="97.7" y="158.5">2</text>
<text x="97.7" y="161">1</text>
<text x="138.4" y="161">1</text>
<text x="138.4" y="158.5">1</text>
<text x="49.5" y="177.5">4</text>
<text x="49.5" y="180.1">3</text>
<text x="49.5" y="182.6">2</text>
<text x="49.5" y="185.2">1</text>
<text x="97.7" y="182.6">1</text>
<text x="97.7" y="180.1">1</text>
</g>
<g font-size="1.8" fill="#840084">
<text x="66" y="110.1">25V</text>
<text x="66" y="112.6">20%</text>
</g>
<g font-size="1.4" fill="#840000">
<text x="53.1" y="155.7">SDA</text>
<text x="53.1" y="153.1">SCL</text>
<text x="101.4" y="154.4">SCL</text>
<text x="53" y="160.7">GND</text>
<text x="53.1" y="158.2">3V3</text>
<text x="101.3" y="156.9">SDA</text>
<text x="101.4" y="159.5">3V3</text>
<text x="101.2" y="162">GND</text>
<text x="53.1" y="178.5">SCL</text>
<text x="53.1" y="181.1">SDA</text>
<text x="53.1" y="183.6">3V3</text>
<text x="53" y="186.1">GND</text>
</g>
</svg>
